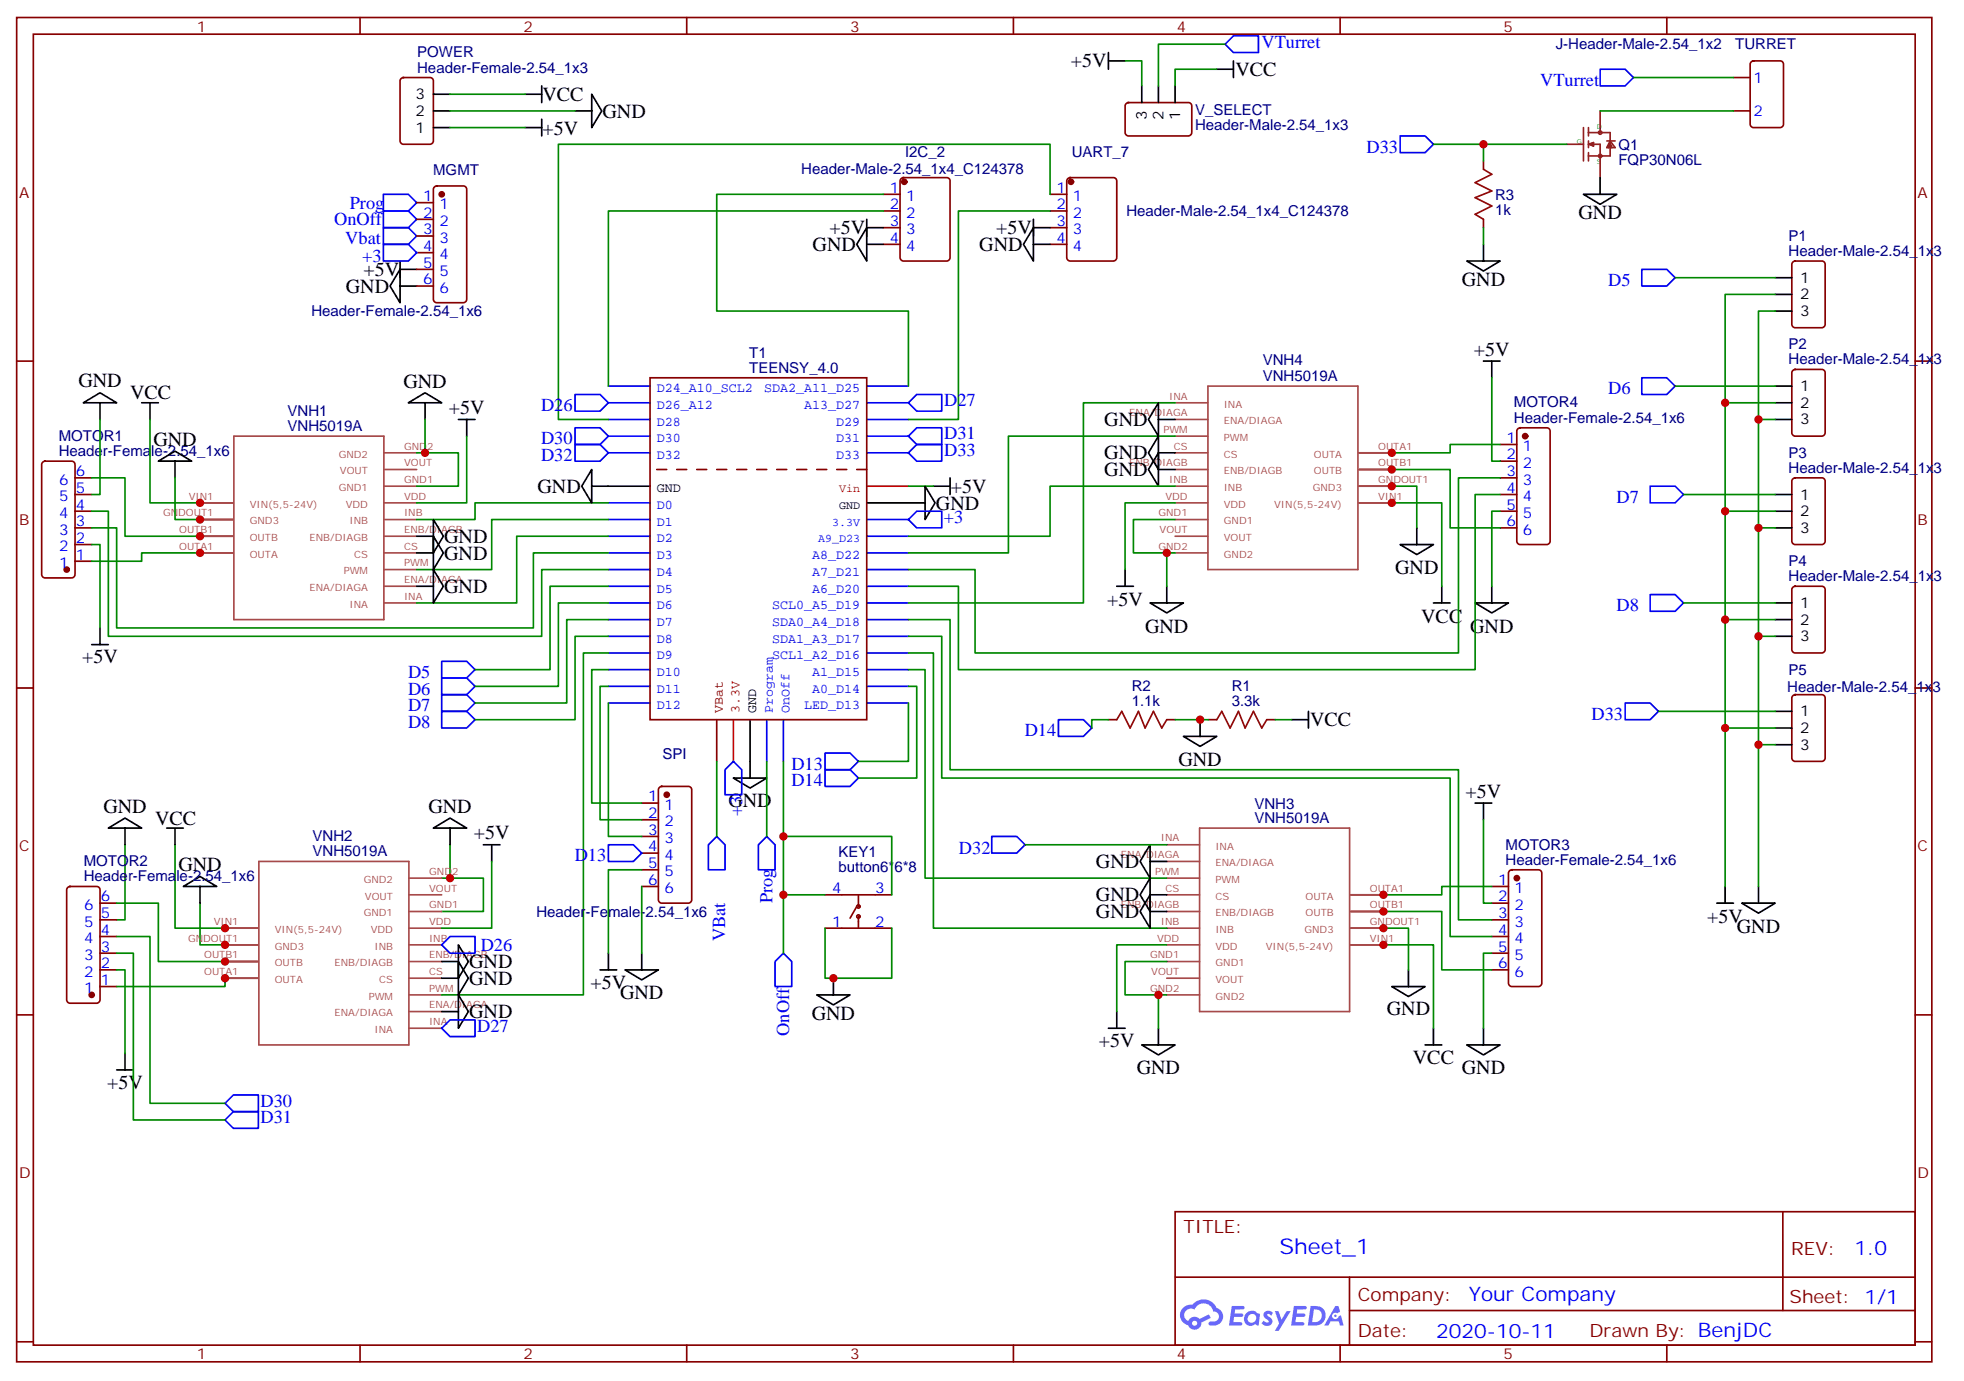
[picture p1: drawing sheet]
<svg xmlns="http://www.w3.org/2000/svg" width="416mm" height="292mm" viewBox="0 0 416 292" stroke-linecap="round" stroke-linejoin="round" font-family="sans-serif">
<g fill="none" stroke="#870000" stroke-width=".35">
<path d="M3.5 3.7h405.4v284.3h-405.4zM7.1 7.2h398.2v277.3h-398.2zM76.2 3.7v3.5M145.3 3.7v3.5M214.5 3.7v3.5M283.6 3.7v3.5M352.8 3.7v3.5M3.5 76.4h3.6M405.3 76.4h3.6M3.5 145.5h3.6M405.3 145.5h3.6M3.5 214.7h3.6"/>
<path d="M405.3 214.7h3.6M248.7 256.3h156.6v28.2h-156.6zM377.3 256.3v20.9M248.7 270.1h156.5M285.6 277.2h119.6M285.6 270.1v14.2M3.5 283.8h3.6M76.2 284.5v3.5M145.3 284.5v3.5M214.5 284.5v3.5M283.6 284.5v3.5M352.8 284.5v3.5"/>
<path d="M405.3 283.8h3.6"/>
</g>
<g fill="#5487ff">
<path d="M267.7 277.5a1.22 1.22 0 0 1 1.7 .2l-.4 .6a.47 .47 0 0 0-.3-.4 .47 .47 0 0 0-.5 .2v.1a1.55 1.55 0 0 1 1.1 1.5 1.34 1.34 0 0 1-2.3 .2l.5-.6 .7 .5a.29 .29 0 0 0 .3-.3 .29 .29 0 0 0-.2-.3 1.04 1.04 0 0 1-.6-1.7z"/>
<path d="M260.7 276.2h2.1a.43 .43 0 0 1 .5 .1 .43 .43 0 0 1 .1 .5l-.3 .2h-1.7l-.1 .8h1.5a.37 .37 0 0 1 .3 .4 .37 .37 0 0 1-.3 .4h-1.6l-.2 1.1h1.3a.43 .43 0 0 1 .5 0 .43 .43 0 0 1 .1 .5l-.3 .2h-2.5z"/>
<path d="M273.8 276.2h2.2a.43 .43 0 0 1 .4 .1 .43 .43 0 0 1 .1 .5l-.3 .2h-1.6l-.2 .8h1.6a.37 .37 0 0 1 .3 .4 .37 .37 0 0 1-.4 .4l-1.6-.1-.1 1.1h1.3a.43 .43 0 0 1 .4 .1 .43 .43 0 0 1 .1 .5l-.3 .2h-2.4z"/>
<path d="M282.6 276.2h.7l.3 1.3-.6 .3a.69 .69 0 0 0-1 .3 .69 .69 0 0 0 .4 .9 .69 .69 0 0 0 .9-.6l.5-.2 .6 2.2h-.8l-.2-.9h-1.8l-.5 .9h-.8z"/>
<path d="M269.8 277.3h.8l.6 1.8 1.1-1.8h.9l-2.6 4.2h-.8l.9-1.5z"/>
<path d="M277.4 276.2l-.6 4.2h1.3a2.11 2.11 0 0 0 2.5-2.1 2.11 2.11 0 0 0-2.5-2.1zM278.1 277a1.39 1.39 0 0 1 1.7 1.4 1.39 1.39 0 0 1-1.8 1.2h-.3z"/>
<path d="M263.7 277.8a1.47 1.47 0 0 0-.1 2.1 1.47 1.47 0 0 0 2.1 .1l.7 .4 .3-2.3-.2-.3h-.4a1.49 1.49 0 0 0-2.4 0zM264.4 278.2a.92 .92 0 0 1 1.5 .5 .92 .92 0 0 1-1.3 1.1 .9 .9 0 0 1-.2-1.6z"/>
<path d="M250.4 276.6a2.18 2.18 0 0 0 1.1 3.7 1.44 1.44 0 0 0 1.6 .9 1.44 1.44 0 0 0 1.2-1.4l2-1.1-.5-.7-1.9 1a1.47 1.47 0 0 0-2.4 .4 1.39 1.39 0 0 1-.7-1.9 1.39 1.39 0 0 1 2-.5 2.08 2.08 0 0 1 2.2-1.3 2.08 2.08 0 0 1 1.8 1.7 1.07 1.07 0 0 1 1.2 1 1.07 1.07 0 0 1-1 1.1h-.7a.43 .43 0 0 0-.5 .4 .43 .43 0 0 0 .4 .5 2 2 0 0 0 2.4-1 2 2 0 0 0-.7-2.6l-.4-.2a2.98 2.98 0 0 0-5.1-.6l-1.1 .1zM252.3 279.9a.55 .55 0 0 1 1.1 0 .55 .55 0 0 1-1.1 0z"/>
<circle cx="282.6" cy="278.3" r=".26"/>
</g>
<g fill="none" stroke="#00f" stroke-width=".35">
<path d="M259.3 9.3l1.8-1.7h5.2v3.5h-5.2zM338.7 14.6h5.3l1.7 1.8-1.7 1.8h-5.3zM296.3 28.8h5.3l1.8 1.7-1.8 1.8h-5.3zM81.1 48.2h5.3l1.8 1.7-1.8 1.8h-5.3zM81.1 41.1h5.3l1.8 1.8-1.8 1.7h-5.3zM81.1 44.6h5.3l1.8 1.8-1.8 1.8h-5.3zM81.1 51.7h5.3l1.8 1.7-1.8 1.8h-5.3zM347.5 57h5.3l1.7 1.7-1.7 1.8h-5.3zM347.5 79.9h5.3l1.7 1.8-1.7 1.7h-5.3zM121.7 83.4h5.3l1.8 1.8-1.8 1.8h-5.3zM121.7 90.5h5.3l1.8 1.8-1.8 1.7h-5.3zM121.7 94h5.3l1.8 1.8-1.8 1.7h-5.3z"/>
<path d="M128.8 81.7h8.8M128.8 85.2h8.8M128.8 88.7h8.8M128.8 92.3h8.8M128.8 95.8h8.8M183.4 81.7h8.9M183.4 85.2h8.9M183.4 88.7h8.9M183.4 92.3h8.9M183.4 95.8h8.9M192.3 85.2l1.7-1.8h5.3v3.6h-5.3zM192.3 92.3l1.7-1.8h5.3v3.5h-5.3z"/>
<path d="M192.3 95.8l1.7-1.8h5.3v3.5h-5.3zM128.8 109.9h8.8M128.8 106.4h8.8M128.8 113.4h8.8M128.8 116.9h8.8M183.4 109.9h8.9M183.4 113.4h8.9M183.4 116.9h8.9M192.3 109.9l1.7-1.8h5.3v3.6h-5.3zM349.2 102.8h5.3l1.8 1.8-1.8 1.8h-5.3zM93.5 139.9h5.3l1.7 1.7-1.7 1.8h-5.3zM128.8 138.1h8.8"/>
<path d="M128.8 134.6h8.8M128.8 131.1h8.8M128.8 127.5h8.8M128.8 124h8.8M128.8 120.5h8.8M183.4 138.1h8.9M183.4 134.6h8.9M183.4 131.1h8.9M183.4 127.5h8.9M183.4 124h8.9M183.4 120.5h8.9M349.2 125.8h5.3l1.8 1.7-1.8 1.8h-5.3z"/>
<path d="M93.5 143.4h5.3l1.7 1.8-1.7 1.7h-5.3zM93.5 146.9h5.3l1.7 1.8-1.7 1.8h-5.3zM93.5 150.5h5.3l1.7 1.7-1.7 1.8h-5.3zM128.8 141.6h8.8M128.8 145.2h8.8M128.8 148.7h8.8M162.3 152.2v8.8M165.8 152.2v8.8M174.6 159.3h5.3l1.8 1.7-1.8 1.8h-5.3zM183.4 141.6h8.9M183.4 145.2h8.9M183.4 148.7h8.9"/>
<path d="M224 152.2h5.3l1.8 1.8-1.8 1.8h-5.3zM344 148.7h5.2l1.8 1.8-1.8 1.7h-5.2zM128.8 178.7h5.3l1.7 1.7-1.7 1.8h-5.3zM151.7 176.9l1.8 1.8v5.3h-3.6v-5.3zM155.2 161l1.8 1.8v5.3h-3.5v-5.3zM162.3 176.9l1.7 1.8v5.3h-3.5v-5.3zM174.6 162.8h5.3l1.8 1.8-1.8 1.7h-5.3zM209.9 176.9h5.3l1.8 1.8-1.8 1.7h-5.3zM93.5 199.8l1.7-1.7h5.3v3.5h-5.3zM93.5 217.5l1.7-1.8h5.3v3.6h-5.3zM165.8 201.6l1.8 1.8v5.3h-3.6v-5.3zM47.6 233.4l1.8-1.8h5.3v3.5h-5.3z"/>
<path d="M47.6 236.9l1.8-1.8h5.3v3.6h-5.3z"/>
</g>
<path d="M183.4 102.8h8.9M155.2 152.2v8.8" fill="none" stroke="#f00" stroke-width=".35"/>
<g fill="none" stroke="#000" stroke-width=".35">
<path d="M91.7 19.9h3.5M111.1 19.9h3.6M114.7 18.2v3.5M125.2 19.9l2.2 3.6-2.2 3.5zM234.6 12.9h3.5M234.6 11.1v3.5M241.7 18.2v3.5M245.2 18.2v3.5M248.7 18.2v3.5M257.5 14.6h3.6M261.1 12.9v3.5M91.7 27h3.5"/>
<path d="M91.7 23.5h3.5M111.1 27h3.6M114.7 25.2v3.6M121.7 23.5h3.5M338.7 37.6v3.5M84.7 57v7l-2.2-3.5zM84.7 57h3.5M84.7 55.2v3.5M183.4 48.2v7l-2.1-3.5zM183.4 48.2h3.6M183.4 46.4v3.5M183.4 51.7h3.6"/>
<path d="M218.7 48.2v7l-2.1-3.5zM218.7 48.2h3.5M218.7 51.7h3.5M218.7 46.4v3.5M310.4 55.2h7.1l-3.5 2.1zM314 51.7v3.5M335.1 41.1h7.1l-3.5 2.1zM375.7 58.7h3.5M84.7 60.5h3.5M314 76.4h3.5M315.7 76.4v3.5M375.7 65.8h3.5"/>
<path d="M375.7 62.3h3.5M17.6 85.2l3.6-2.1 3.5 2.1zM21.2 85.2v3.5M30 85.2h3.5M31.7 85.2v3.5M33.5 97.5l3.5-2.1 3.6 2.1zM37 97.5v3.6M86.4 85.2l3.6-2.1 3.5 2.1zM90 85.2v3.5M97 88.7h3.5M98.8 88.7v3.6M125.2 99.3v7.1l-2.1-3.6z"/>
<path d="M245.2 92.3v7l-2.1-3.5zM245.2 95.8v7l-2.1-3.5zM245.2 85.2v7.1l-2.1-3.6zM245.2 88.7h3.5M245.2 95.8h3.5M245.2 99.3h3.5M375.7 85.2h3.5M375.7 88.7h3.5M375.7 81.7h3.5M88.2 113.4h3.5M88.2 116.9h3.5M91.7 109.9l2.1 3.5-2.1 3.5z"/>
<path d="M91.7 113.4l2.1 3.5-2.1 3.6zM125.2 102.8h12.4M183.4 106.4h12.4M195.8 102.8l2.1 3.6-2.1 3.5zM197.6 102.8h3.5M201.1 101.1v3.5M296.3 115.2h7.1l-3.5 2.1zM299.9 111.7v3.5M375.7 111.7h3.5M375.7 104.6h3.5M375.7 108.1h3.5M19.4 136.3h3.5"/>
<path d="M21.2 132.8v3.5M88.2 124h3.5M91.7 120.5l2.1 3.5-2.1 3.5zM236.4 124h3.5M238.1 120.5v3.5M243.4 127.5h7.1l-3.6 2.1zM246.9 124v3.5M303.4 127.5h3.5M305.2 124v3.5M312.2 127.5h7.1l-3.6 2.1zM315.7 124v3.5M375.7 127.5h3.5"/>
<path d="M375.7 134.6h3.5M375.7 131.1h3.5M158.7 152.2v12.4M250.5 155.8h7l-3.5 2.1zM254 152.2v3.6M273.4 152.2h3.5M276.9 150.5v3.5M375.7 157.5h3.5M375.7 150.5h3.5M375.7 154h3.5M22.9 175.2l3.6-2.2 3.5 2.2zM26.5 175.2v3.5"/>
<path d="M35.3 175.2h3.5M37 175.2v3.5M91.7 175.2l3.5-2.2 3.6 2.2zM95.2 175.2v3.5M102.3 178.7h3.5M104.1 178.7v3.5M155.2 164.6h7.1l-3.6 2.1zM243.4 178.7v7l-2.1-3.5zM312.2 169.9h3.5M314 169.9v3.5M38.8 187.5l3.5-2.1 3.6 2.1zM42.3 187.5v3.5"/>
<path d="M97 199.8l2.1 3.6-2.1 3.5zM243.4 185.7v7.1l-2.1-3.5zM243.4 189.3v7l-2.1-3.5zM243.4 189.3h3.5M243.4 182.2h3.5M243.4 192.8h3.5M363.4 191h3.5M365.1 187.5v3.5M368.7 191h7l-3.5 2.1zM372.2 187.5v3.5M93.5 203.4h3.5M93.5 206.9h3.5"/>
<path d="M93.5 214h3.5M97 203.4l2.1 3.5-2.1 3.5zM97 210.4l2.1 3.6-2.1 3.5zM127 205.1h3.5M128.8 201.6v3.5M132.3 205.1h7l-3.5 2.2zM135.8 201.6v3.5M172.9 210.4h7l-3.5 2.1zM176.4 206.9v3.5M234.6 217.5h3.5M236.4 214v3.5M245.2 217.5v3.5"/>
<path d="M294.6 208.7h7l-3.5 2.1zM298.1 205.1v3.6M303.4 217.5v3.5M314 217.5v3.5M24.7 226.3h3.5M26.5 222.8v3.5M241.7 221h7l-3.5 2.1zM301.6 221h3.6M310.4 221h7.1l-3.5 2.1z"/>
</g>
<path d="M151.7 152.2v8.8" fill="none" stroke="#850000" stroke-width=".35"/>
<path d="M137.6 79.9h45.8v72.3h-45.8z" fill="none" stroke="#600" stroke-width=".35"/>
<path d="M183.4 99.3h-45.8" fill="none" stroke="#600" stroke-width=".35" stroke-dasharray="2.1 2.1"/>
<g fill="none" stroke="#a64a4a" stroke-width=".35">
<path d="M49.5 92.3h31.7v38.8h-31.7zM81.3 99.3h6.9M81.3 95.8h6.9M248.7 99.3h7M248.7 95.8h7M248.7 92.3h7M248.7 85.2h7M248.7 88.7h7M255.7 81.7h31.7v38.8h-31.7zM287.6 99.3h7M287.6 95.8h7M42.3 116.9h7"/>
<path d="M42.3 113.4h7M42.3 109.9h7M42.3 106.4h7M81.3 116.9h6.9M81.3 113.4h6.9M81.3 109.9h6.9M81.3 106.4h6.9M81.3 102.8h6.9M248.7 116.9h7M248.7 113.4h7M248.7 109.9h7M248.7 106.4h7"/>
<path d="M248.7 102.8h7M287.6 106.4h7M287.6 102.8h7M81.3 127.5h6.9M81.3 124h6.9M81.3 120.5h6.9M246.9 178.7h7M253.9 175.2h31.7v38.8h-31.7zM47.6 199.8h7M47.6 196.3h7M54.8 182.2h31.7v38.8h-31.7zM86.5 199.8h7"/>
<path d="M86.5 196.3h7M86.5 192.8h7M86.5 189.3h7M86.5 185.7h7M246.9 199.8h7M246.9 196.3h7M246.9 192.8h7M246.9 189.3h7M246.9 185.7h7M246.9 182.2h7M285.9 199.8h6.9M285.9 196.3h6.9"/>
<path d="M285.9 192.8h6.9M285.9 189.3h6.9M47.6 206.9h7M47.6 203.4h7M86.5 217.5h7M86.5 214h7M86.5 210.4h7M86.5 206.9h7M86.5 203.4h7M246.9 210.4h7M246.9 206.9h7M246.9 203.4h7"/>
</g>
<g fill="none" stroke="#008700" stroke-width=".35">
<path d="M95.2 19.9h15.9M238.1 12.9h3.6v5.3M257.5 14.6h-8.8v3.6M259.3 9.3h-14.1v8.9M345.7 16.4h21.2M95.2 27h15.9M95.2 23.5h26.5M303.4 30.5h28.2M314 30.5v3.5M338.7 23.5h28.2M187 41.1h-35.3v24.7h40.6v15.9M187 44.6h-58.2v37.1"/>
<path d="M222.2 41.1v-10.6h-104v58.2h10.6M222.2 44.6h-19.4v44.1h-10.5M314 48.2v3.5M354.5 58.7h21.2M315.7 79.9v17.6h1.8M375.7 65.8h-3.5v121.7M375.7 62.3h-10.6v125.2M21.2 88.7v15.9h-1.8M31.7 88.7v17.7h10.6M88.2 95.8h8.8v7h-8.8M90 88.7v7.1M98.8 92.3v14.1h-10.6"/>
<path d="M248.7 85.2h-19.4v42.3h-37M248.7 92.3h-35.3v24.6h-21.1M294.6 99.3h12.3v12.4h10.6M317.5 94h-10.6v1.8h-12.3M354.5 81.7h21.2M365.1 85.2h10.6M372.2 88.7h3.5M19.4 101.1h7.1v12.3h15.8M19.4 111.7h5.3v21.1h88.2v-15.9h15.9M19.4 108.1h3.5v26.5h91.8v-14.1h14.1M19.4 115.2h1.8v17.6M37 101.1v8.8h5.3"/>
<path d="M42.3 116.9h-12.3v1.8h-10.6M128.8 106.4h-28.3v3.5h-12.3M128.8 109.9h-24.7v10.6h-15.9M128.8 113.4h-19.4v14.1h-21.2M192.3 102.8h5.3M246.9 116.9v7.1M248.7 109.9h-8.8v7h8.8M248.7 106.4h-10.6v14.1M248.7 102.8h-26.5v10.6h-29.9M294.6 106.4h10.6v17.6M294.6 102.8h5.3v8.9M317.5 108.1h-1.8v15.9"/>
<path d="M317.5 104.6h-5.3v37h-109.4v-17.6h-10.5M317.5 101.1h-8.8v37h-102.3v-17.6h-14.1M356.3 104.6h19.4M365.1 108.1h10.6M372.2 111.7h3.5M128.8 138.1h-5.3v72.3h-30M128.8 124h-12.4v17.6h-15.9M128.8 127.5h-10.6v17.7h-17.7M128.8 131.1h-8.9v17.6h-19.4M128.8 134.6h-7.1v17.6h-21.2M192.3 134.6h7v30h107.6v33.5h8.8M192.3 131.1h8.8v31.7h107.6v31.8h7"/>
<path d="M192.3 138.1h5.3v58.2h49.3M356.3 127.5h19.4M365.1 131.1h10.6M372.2 134.6h3.5M128.8 148.7v28.2h7M128.8 145.2h-1.8v28.2h8.8M128.8 141.6h-3.6v28.3h10.6M192.3 141.6h3.5v44.1h51.1M192.3 148.7v12.3h-10.6M192.3 145.2h1.7v19.4h-12.3M234.6 152.2h-3.5v1.8M248.7 152.2h7.1"/>
<path d="M269.9 152.2h3.5M351 150.5h24.7M365.1 154h10.6M372.2 157.5h3.5M26.5 178.7v15.9h-1.8M37 178.7v17.6h10.6M95.2 178.7v7M151.7 161v15.9M162.3 161v15.9M165.8 176.9h22.9v12.4M165.8 161v40.6M217 178.7h29.9"/>
<path d="M314 173.4v17.6h1.7M24.7 191h8.8v12.4h14.1M24.7 198.1h7v35.3h15.9M42.3 191v8.8h5.3M93.5 185.7h8.8v7.1h-8.8M104.1 182.2v14.1h-10.6M135.8 184h-7v17.6M135.8 187.5v14.1M165.8 189.3h8.8M174.6 196.3v10.6h14.1v-10.6M246.9 199.8h-10.5v14.2M292.8 199.8h10.6v17.7"/>
<path d="M292.8 192.8h12.4v12.3h10.5M292.8 196.3h5.3v8.8M315.7 187.5h-10.5v1.8h-12.4M24.7 205.1h1.8v17.7M24.7 201.6h3.5v35.3h19.4M47.6 206.9v1.8h-22.9M245.2 210.4v7.1M246.9 203.4h-8.8v7h8.8M315.7 201.6h-1.7v15.9"/>
</g>
<g fill="none" stroke="#870000" stroke-width=".35">
<path d="M84.9 16.6l.5-.2h5.6a.71 .71 0 0 1 .7 .7v12.7a.76 .76 0 0 1-.7 .7h-5.6a.76 .76 0 0 1-.7-.7v-12.7zM366.9 16.4h3.5M370.7 13.1l.4-.2h5.7a.71 .71 0 0 1 .7 .7v12.7a.76 .76 0 0 1-.7 .7h-5.7a.76 .76 0 0 1-.7-.7v-12.7zM92 39.5l.4-.2h5.7a.71 .71 0 0 1 .7 .7v23.3a.76 .76 0 0 1-.7 .7h-5.7a.76 .76 0 0 1-.7-.7v-23.3zM190.7 37.8l.5-.2h9.2a.71 .71 0 0 1 .7 .7v16.2a.76 .76 0 0 1-.7 .7h-9.2a.76 .76 0 0 1-.7-.7v-16.2zM226 37.8l.5-.2h9.2a.71 .71 0 0 1 .7 .7v16.2a.76 .76 0 0 1-.7 .7h-9.2a.76 .76 0 0 1-.7-.7v-16.2zM238.4 21.9l.4-.2h12.7a.71 .71 0 0 1 .7 .7v5.6a.76 .76 0 0 1-.7 .8h-12.7a.76 .76 0 0 1-.7-.8v-5.6zM314 34v1.8M366.9 23.5h3.5M88.2 42.9h3.5M88.2 46.4h3.5M88.2 49.9h3.5"/>
<path d="M88.2 53.4h3.5M88.2 57h3.5M187 41.1h3.5M187 44.6h3.5M187 48.2h3.5M187 51.7h3.5M222.2 41.1h3.6M222.2 44.6h3.6M222.2 48.2h3.6M222.2 51.7h3.6M314 46.4v1.8M379.5 55.4l.4-.2h5.7a.71 .71 0 0 1 .7 .7v12.7a.76 .76 0 0 1-.7 .7h-5.7a.76 .76 0 0 1-.7-.7v-12.7z"/>
<path d="M88.2 60.5h3.5M379.5 78.3l.4-.2h5.7a.71 .71 0 0 1 .7 .7v12.7a.76 .76 0 0 1-.7 .8h-5.7a.76 .76 0 0 1-.7-.8v-12.7zM9.1 97.7l.4-.2h5.7a.71 .71 0 0 1 .7 .7v23.3a.76 .76 0 0 1-.7 .7h-5.7a.76 .76 0 0 1-.7-.7v-23.3zM317.5 94h3.5M317.5 97.5h3.5M321.3 90.7l.4-.2h5.7a.71 .71 0 0 1 .7 .7v23.3a.76 .76 0 0 1-.7 .7h-5.7a.76 .76 0 0 1-.7-.7v-23.3zM15.9 118.7h3.5M15.9 115.2h3.5M15.9 111.7h3.5M15.9 108.1h3.5M15.9 104.6h3.5M15.9 101.1h3.5"/>
<path d="M317.5 111.7h3.5M317.5 108.1h3.5M317.5 104.6h3.5M317.5 101.1h3.5M379.5 101.3l.4-.2h5.7a.71 .71 0 0 1 .7 .7v12.7a.76 .76 0 0 1-.7 .7h-5.7a.76 .76 0 0 1-.7-.7v-12.7zM379.5 124.2l.4-.2h5.7a.71 .71 0 0 1 .7 .7v12.7a.76 .76 0 0 1-.7 .7h-5.7a.76 .76 0 0 1-.7-.7v-12.7zM234.6 152.2h1.8M246.9 152.2h1.8M255.8 152.2h1.7M268.1 152.2h1.8M379.5 147.1l.4-.2h5.7a.71 .71 0 0 1 .7 .7v12.7a.76 .76 0 0 1-.7 .7h-5.7a.76 .76 0 0 1-.7-.7v-12.7zM135.8 169.9h3.5"/>
<path d="M135.8 173.4h3.5M135.8 176.9h3.5M139.6 166.5l.5-.2h5.6a.71 .71 0 0 1 .7 .7v23.3a.76 .76 0 0 1-.7 .7h-5.6a.76 .76 0 0 1-.8-.7v-23.3zM14.3 187.7l.5-.2h5.7a.71 .71 0 0 1 .7 .7v23.3a.76 .76 0 0 1-.7 .7h-5.7a.76 .76 0 0 1-.7-.7v-23.3zM21.2 198.1h3.5M21.2 194.6h3.5M21.2 191h3.5M135.8 187.5h3.5M135.8 180.4h3.5M135.8 184h3.5M174.6 189.3h14.1M174.6 196.3h14.1"/>
<path d="M181.3 191.7l-1.4 2.5M181.7 189.3v2.4M181.7 193.9v2.4M315.7 198.1h3.6M315.7 194.6h3.6M315.7 191h3.6M315.7 187.5h3.6M319.5 184.2l.5-.2h5.6a.71 .71 0 0 1 .7 .7v23.3a.76 .76 0 0 1-.7 .7h-5.6a.76 .76 0 0 1-.7-.7v-23.3zM21.2 208.7h3.5M21.2 205.1h3.5M21.2 201.6h3.5M315.7 205.1h3.6"/>
<path d="M315.7 201.6h3.6"/>
<circle cx="181.7" cy="193.9" r=".35"/>
<circle cx="181.7" cy="191.7" r=".35"/>
</g>
<g fill="#870000" stroke="#870000" stroke-width=".35">
<circle cx="14.1" cy="120.5" r=".53"/>
<circle cx="19.4" cy="210.4" r=".53"/>
<circle cx="321" cy="185.7" r=".53"/>
<circle cx="322.8" cy="92.3" r=".53"/>
<circle cx="141.1" cy="168.1" r=".53"/>
<circle cx="226.7" cy="38.5" r=".53"/>
<circle cx="191.4" cy="38.5" r=".53"/>
<circle cx="93.5" cy="41.1" r=".53"/>
</g>
<path d="M314 35.8l1.7 1.1-3.5 1.7 3.5 1.8-3.5 1.4 3.5 1.8-3.5 1.7 1.8 1.1M236.4 152.2l1-1.7 1.8 3.5 1.7-3.5 1.5 3.5 1.7-3.5 1.8 3.5 1-1.8M257.5 152.2l1.1-1.7 1.7 3.5 1.8-3.5 1.4 3.5 1.8-3.5 1.8 3.5 1-1.8" fill="none" stroke="#a10000" stroke-width=".35"/>
<g fill="none" stroke="#8c2424" stroke-width=".35">
<path d="M331.6 30.5h3.5M335.1 27v7M336.2 28h4.6v5h-4.6M336.2 27v1.8M336.2 29.8v1.4M336.2 32.3v1.7M336.5 30.5h2.2v7.1M336.5 30.5l.8 .4M336.9 30.5l.4 .4M337.3 30.2l-1.1 .3 1.1 .4M337.3 30.2v.7M337.3 30.2l-.8 .3"/>
<path d="M338.7 23.5v4.5M340.1 29.8h1.7M340.8 29.8l1 1.4h-1.7zM340.8 30.5l.3 .7M340.8 30.5l-.4 .7M340.8 30.5l.3 .4M340.8 30.5l-.4 .4"/>
<circle cx="338.7" cy="33" r=".35"/>
<circle cx="338.7" cy="28" r=".35"/>
</g>
<g fill="#c00">
<circle cx="42.3" cy="116.9" r=".88"/>
<circle cx="42.3" cy="113.4" r=".88"/>
<circle cx="42.3" cy="109.9" r=".88"/>
<circle cx="42.3" cy="106.4" r=".88"/>
<circle cx="90" cy="95.8" r=".88"/>
<circle cx="95.3" cy="185.7" r=".88"/>
<circle cx="47.6" cy="196.3" r=".88"/>
<circle cx="47.6" cy="199.8" r=".88"/>
<circle cx="47.6" cy="203.4" r=".88"/>
<circle cx="47.6" cy="206.9" r=".88"/>
<circle cx="292.8" cy="189.3" r=".88"/>
<circle cx="292.8" cy="192.8" r=".88"/>
<circle cx="292.8" cy="196.3" r=".88"/>
<circle cx="292.8" cy="199.8" r=".88"/>
<circle cx="245.2" cy="210.4" r=".88"/>
<circle cx="294.6" cy="95.8" r=".88"/>
<circle cx="294.6" cy="99.3" r=".88"/>
<circle cx="294.6" cy="102.8" r=".88"/>
<circle cx="294.6" cy="106.4" r=".88"/>
<circle cx="246.9" cy="116.9" r=".88"/>
<circle cx="372.2" cy="88.7" r=".88"/>
<circle cx="372.2" cy="111.7" r=".88"/>
<circle cx="372.2" cy="134.6" r=".88"/>
<circle cx="365.1" cy="85.2" r=".88"/>
<circle cx="365.1" cy="108.1" r=".88"/>
<circle cx="365.1" cy="131.1" r=".88"/>
<circle cx="165.8" cy="176.9" r=".88"/>
<circle cx="165.8" cy="189.3" r=".88"/>
<circle cx="176.4" cy="206.9" r=".88"/>
<circle cx="254" cy="152.2" r=".88"/>
<circle cx="365.1" cy="154" r=".88"/>
<circle cx="372.2" cy="157.5" r=".88"/>
<circle cx="314" cy="30.5" r=".88"/>
</g>
<text font-size="4.6" fill="#00f" x="270.8" y="265.3">Sheet_1</text>
<g font-size="4.2">
<text x="226.6" y="14.3">+5V</text>
<text x="261.5" y="16">VCC</text>
<text x="114.8" y="21.4">VCC</text>
<text x="114.8" y="28.5">+5V</text>
<text x="127.5" y="24.9">GND</text>
<text x="334.1" y="46.4">GND</text>
<text x="172" y="53.1">GND</text>
<text x="175.6" y="49.6">+5V</text>
<text x="207.3" y="53.1">GND</text>
<text x="210.9" y="49.6">+5V</text>
<text x="76.9" y="58.4">+5V</text>
<text x="73.2" y="61.9">GND</text>
<text x="309.4" y="60.5">GND</text>
<text x="312" y="75.3">+5V</text>
<text x="16.6" y="82">GND</text>
<text x="85.4" y="82">GND</text>
<text x="27.5" y="84.5">VCC</text>
<text x="95" y="87.6">+5V</text>
<text x="32.5" y="94.3">GND</text>
<text x="233.7" y="90.1">GND</text>
<text x="233.7" y="97.2">GND</text>
<text x="233.7" y="100.7">GND</text>
<text x="113.8" y="104.2">GND</text>
<text x="198.1" y="107.8">GND</text>
<text x="201.3" y="104.3">+5V</text>
<text x="94" y="118.4">GND</text>
<text x="94" y="114.8">GND</text>
<text x="94" y="125.4">GND</text>
<text x="295.3" y="121.4">GND</text>
<text x="234.3" y="128.1">+5V</text>
<text x="300.8" y="131.7">VCC</text>
<text x="242.4" y="133.8">GND</text>
<text x="311.1" y="133.8">GND</text>
<text x="17.4" y="140.3">+5V</text>
<text x="277.3" y="153.7">VCC</text>
<text x="249.4" y="162">GND</text>
<text x="21.9" y="172">GND</text>
<text x="90.7" y="172">GND</text>
<text x="154.2" y="170.6">GND</text>
<text x="310.2" y="168.8">+5V</text>
<text x="32.8" y="174.4">VCC</text>
<text x="100.3" y="177.6">+5V</text>
<text x="37.7" y="184.3">GND</text>
<text x="232" y="183.6">GND</text>
<text x="232" y="190.7">GND</text>
<text x="232" y="194.2">GND</text>
<text x="361.3" y="195.2">+5V</text>
<text x="367.6" y="197.3">GND</text>
<text x="99.3" y="204.8">GND</text>
<text x="99.3" y="208.3">GND</text>
<text x="125" y="209.1">+5V</text>
<text x="99.3" y="215.4">GND</text>
<text x="131.2" y="211.2">GND</text>
<text x="171.8" y="215.7">GND</text>
<text x="293.5" y="214.8">GND</text>
<text x="232.6" y="221.5">+5V</text>
<text x="240.6" y="227.1">GND</text>
<text x="299" y="225">VCC</text>
<text x="309.4" y="227.1">GND</text>
<text x="22.7" y="230.2">+5V</text>
</g>
<g font-size="4.2" fill="#00f">
<text x="392.5" y="265.6">1.0</text>
<text x="310.9" y="275.1">Your Company</text>
<text x="304" y="282.9">2020-10-11</text>
</g>
<g font-size="3.9" fill="#00f">
<text x="267" y="10.1">VTurret</text>
<text x="326" y="18.2">VTurret</text>
<text x="289.2" y="32.3">D33</text>
<text x="70.7" y="47.7">OnOff</text>
<text x="74" y="44.1">Prog</text>
<text x="73.1" y="51.7">Vbat</text>
<text x="76.7" y="55.3">+3</text>
<text x="340.4" y="60.5">D5</text>
<text x="340.4" y="83.4">D6</text>
<text x="114.5" y="87">D26</text>
<text x="199.8" y="85.9">D27</text>
<text x="114.5" y="94">D30</text>
<text x="199.8" y="92.9">D31</text>
<text x="114.5" y="97.5">D32</text>
<text x="199.8" y="96.5">D33</text>
<text x="342.1" y="106.4">D7</text>
<text x="199.8" y="110.6">+3</text>
<text x="342.1" y="129.3">D8</text>
<text x="86.4" y="143.4">D5</text>
<text x="86.4" y="146.9">D6</text>
<text x="86.4" y="150.4">D7</text>
<text x="86.4" y="154">D8</text>
<text x="216.9" y="155.7">D14</text>
<text x="336.8" y="152.2">D33</text>
<text x="167.5" y="162.8">D13</text>
<text x="167.5" y="166.3">D14</text>
<text x="157.1" y="172.6" transform="rotate(-90 157.1 172.6)">+3</text>
<text x="121.6" y="182.2">D13</text>
<text x="203" y="180.6">D32</text>
<text x="163.5" y="191.1" transform="rotate(-90 163.5 191.1)">Prog</text>
<text x="101.7" y="201.1">D26</text>
<text x="153.5" y="199.1" transform="rotate(-90 153.5 199.1)">VBat</text>
<text x="101" y="218.2">D27</text>
<text x="167" y="219.1" transform="rotate(-90 167 219.1)">OnOff</text>
<text x="55.1" y="234.1">D30</text>
<text x="55.1" y="237.6">D31</text>
</g>
<g font-size="3.9" fill="#800">
<text x="250.5" y="260.9">TITLE:</text>
<text x="379.1" y="265.6">REV:</text>
<text x="287.4" y="275.1">Company:</text>
<text x="378.7" y="275.7">Sheet: 1/1</text>
<text x="287.4" y="282.8">Date:</text>
<text x="336.4" y="282.8">Drawn By: BenjDC</text>
</g>
<g font-size="3.2" fill="#800">
<text x="41.6" y="6.7">1</text>
<text x="110.8" y="6.7">2</text>
<text x="179.9" y="6.7">3</text>
<text x="249.1" y="6.7">4</text>
<text x="318.2" y="6.7">5</text>
<text x="4.1" y="41.8">A</text>
<text x="405.9" y="41.8">A</text>
<text x="4.1" y="110.9">B</text>
<text x="405.9" y="110.9">B</text>
<text x="4.1" y="180.1">C</text>
<text x="405.9" y="180.1">C</text>
<text x="4.1" y="249.2">D</text>
<text x="405.9" y="249.2">D</text>
<text x="41.6" y="287.5">1</text>
<text x="110.8" y="287.5">2</text>
<text x="179.9" y="287.5">3</text>
<text x="249.1" y="287.5">4</text>
<text x="318.2" y="287.5">5</text>
</g>
<g font-size="3.2" fill="#000080">
<text x="329.3" y="10.5">J-Header-Male-2.54_1x2</text>
<text x="367.3" y="10.5">TURRET</text>
<text x="88.3" y="15.3">Header-Female-2.54_1x3</text>
<text x="88.3" y="12.1">POWER</text>
<text x="252.9" y="27.5">Header-Male-2.54_1x3</text>
<text x="252.9" y="24.2">V_SELECT</text>
<text x="191.6" y="33.2">I2C_2</text>
<text x="226.8" y="33.2">UART_7</text>
<text x="342.5" y="34.8">FQP30N06L</text>
<text x="342.5" y="31.6">Q1</text>
<text x="91.7" y="36.9">MGMT</text>
<text x="169.6" y="36.9">Header-Male-2.54_1x4_C124378</text>
<text x="238.4" y="45.7">Header-Male-2.54_1x4_C124378</text>
<text x="316.4" y="45.4">1k</text>
<text x="316.4" y="42.3">R3</text>
<text x="378.5" y="51">P1</text>
<text x="378.5" y="54.2">Header-Male-2.54_1x3</text>
<text x="65.9" y="66.9">Header-Female-2.54_1x6</text>
<text x="158.6" y="75.7">T1</text>
<text x="267.3" y="77.3">VNH4</text>
<text x="378.5" y="77.1">Header-Male-2.54_1x3</text>
<text x="378.5" y="73.9">P2</text>
<text x="158.6" y="78.8">TEENSY_4.0</text>
<text x="267.3" y="80.6">VNH5019A</text>
<text x="60.9" y="87.9">VNH1</text>
<text x="320.4" y="89.4">Header-Female-2.54_1x6</text>
<text x="320.4" y="86.1">MOTOR4</text>
<text x="12.4" y="93.3">MOTOR1</text>
<text x="60.9" y="91.2">VNH5019A</text>
<text x="12.4" y="96.5">Header-Female-2.54_1x6</text>
<text x="378.5" y="100">Header-Male-2.54_1x3</text>
<text x="378.5" y="96.8">P3</text>
<text x="378.5" y="119.8">P4</text>
<text x="378.5" y="122.9">Header-Male-2.54_1x3</text>
<text x="378.5" y="142.7">P5</text>
<text x="239.5" y="149.4">1.1k</text>
<text x="239.5" y="146.2">R2</text>
<text x="260.7" y="149.4">3.3k</text>
<text x="260.7" y="146.2">R1</text>
<text x="378.3" y="146.3">Header-Male-2.54_1x3</text>
<text x="140.2" y="160.5">SPI</text>
<text x="265.5" y="171">VNH3</text>
<text x="66.2" y="177.9">VNH2</text>
<text x="265.5" y="174.1">VNH5019A</text>
<text x="318.7" y="179.9">MOTOR3</text>
<text x="17.7" y="183.2">MOTOR2</text>
<text x="66.2" y="181.2">VNH5019A</text>
<text x="177.5" y="184.5">button6*6*8</text>
<text x="177.5" y="181.4">KEY1</text>
<text x="318.7" y="182.9">Header-Female-2.54_1x6</text>
<text x="17.7" y="186.4">Header-Female-2.54_1x6</text>
<text x="113.5" y="193.9">Header-Female-2.54_1x6</text>
</g>
<g font-size="3.2" fill="#00f">
<text x="371.1" y="17.5">1</text>
<text x="371.1" y="24.5">2</text>
<text x="188.3" y="40.7">1</text>
<text x="223.6" y="40.7">1</text>
<text x="89.5" y="42.5">1</text>
<text x="89.5" y="46">2</text>
<text x="93" y="44.3">1</text>
<text x="93" y="47.8">2</text>
<text x="188.3" y="44.3">2</text>
<text x="188.3" y="47.8">3</text>
<text x="191.8" y="42.5">1</text>
<text x="191.8" y="46">2</text>
<text x="223.6" y="44.3">2</text>
<text x="223.6" y="47.8">3</text>
<text x="227.1" y="42.5">1</text>
<text x="227.1" y="46">2</text>
<text x="89.5" y="49.6">3</text>
<text x="89.5" y="53.1">4</text>
<text x="93" y="51.3">3</text>
<text x="188.3" y="51.3">4</text>
<text x="191.8" y="49.6">3</text>
<text x="191.8" y="53.1">4</text>
<text x="223.6" y="51.3">4</text>
<text x="227.1" y="49.6">3</text>
<text x="227.1" y="53.1">4</text>
<text x="89.5" y="56.6">5</text>
<text x="93" y="54.9">4</text>
<text x="93" y="58.4">5</text>
<text x="89.5" y="60.1">6</text>
<text x="93" y="61.9">6</text>
<text x="318.8" y="93.7">1</text>
<text x="322.3" y="95.4">1</text>
<text x="16.1" y="100.7">6</text>
<text x="318.8" y="97.2">2</text>
<text x="318.8" y="100.7">3</text>
<text x="322.3" y="99">2</text>
<text x="12.6" y="106">5</text>
<text x="12.6" y="102.5">6</text>
<text x="16.1" y="107.8">4</text>
<text x="16.1" y="104.2">5</text>
<text x="318.8" y="104.2">4</text>
<text x="318.8" y="107.8">5</text>
<text x="322.3" y="102.5">3</text>
<text x="322.3" y="106">4</text>
<text x="12.6" y="113.1">3</text>
<text x="12.6" y="109.5">4</text>
<text x="16.1" y="111.3">3</text>
<text x="318.8" y="111.3">6</text>
<text x="322.3" y="109.5">5</text>
<text x="322.3" y="113.1">6</text>
<text x="12.6" y="116.6">2</text>
<text x="16.1" y="118.4">1</text>
<text x="16.1" y="114.8">2</text>
<text x="12.6" y="120.1">1</text>
<text x="137.2" y="169.5">1</text>
<text x="137.2" y="173">2</text>
<text x="140.7" y="171.3">1</text>
<text x="137.2" y="176.6">3</text>
<text x="140.7" y="174.8">2</text>
<text x="140.7" y="178.3">3</text>
<text x="137.2" y="180.1">4</text>
<text x="137.2" y="183.6">5</text>
<text x="140.7" y="181.9">4</text>
<text x="140.7" y="185.4">5</text>
<text x="21.3" y="190.7">6</text>
<text x="137.2" y="187.1">6</text>
<text x="140.7" y="188.9">6</text>
<text x="176.1" y="188.9">4</text>
<text x="185.2" y="188.9">3</text>
<text x="317.1" y="187.1">1</text>
<text x="317.1" y="190.7">2</text>
<text x="320.6" y="188.9">1</text>
<text x="17.8" y="196">5</text>
<text x="17.8" y="192.4">6</text>
<text x="21.3" y="197.7">4</text>
<text x="21.3" y="194.2">5</text>
<text x="176.1" y="196">1</text>
<text x="185.2" y="196">2</text>
<text x="317.1" y="194.2">3</text>
<text x="317.1" y="197.7">4</text>
<text x="320.6" y="192.4">2</text>
<text x="320.6" y="196">3</text>
<text x="17.8" y="203">3</text>
<text x="17.8" y="199.5">4</text>
<text x="21.3" y="201.3">3</text>
<text x="317.1" y="201.3">5</text>
<text x="320.6" y="199.5">4</text>
<text x="320.6" y="203">5</text>
<text x="17.8" y="206.6">2</text>
<text x="21.3" y="208.3">1</text>
<text x="21.3" y="204.8">2</text>
<text x="317.1" y="204.8">6</text>
<text x="320.6" y="206.6">6</text>
<text x="17.8" y="210.1">1</text>
</g>
<g font-size="3.2">
<text x="87.9" y="21">3</text>
<text x="87.9" y="28">1</text>
<text x="87.9" y="24.5">2</text>
<text x="242.7" y="25.5" transform="rotate(-90 242.7 25.5)">3</text>
<text x="246.2" y="25.5" transform="rotate(-90 246.2 25.5)">2</text>
<text x="249.8" y="25.5" transform="rotate(-90 249.8 25.5)">1</text>
<text x="381" y="59.8">1</text>
<text x="381" y="63.3">2</text>
<text x="381" y="66.9">3</text>
<text x="381" y="82.7">1</text>
<text x="381" y="89.8">3</text>
<text x="381" y="86.3">2</text>
<text x="381" y="105.7">1</text>
<text x="381" y="112.7">3</text>
<text x="381" y="109.2">2</text>
<text x="381" y="128.6">1</text>
<text x="381" y="135.6">3</text>
<text x="381" y="132.1">2</text>
<text x="381" y="151.5">1</text>
<text x="381" y="155">2</text>
<text x="381" y="158.6">3</text>
</g>
<g font-size="2.8" fill="#00f">
<text x="139" y="83">D24_A10_SCL2</text>
<text x="161.7" y="83">SDA2_A11_D25</text>
<text x="139" y="86.5">D26_A12</text>
<text x="170.2" y="86.5">A13_D27</text>
<text x="139" y="90">D28</text>
<text x="139" y="93.6">D30</text>
<text x="177" y="93.6">D31</text>
<text x="177" y="90">D29</text>
<text x="139" y="97.1">D32</text>
<text x="177" y="97.1">D33</text>
<text x="139" y="107.7">D0</text>
<text x="139" y="111.2">D1</text>
<text x="139" y="114.7">D2</text>
<text x="139" y="118.3">D3</text>
<text x="171.9" y="118.3">A8_D22</text>
<text x="139" y="121.8">D4</text>
<text x="139" y="125.3">D5</text>
<text x="171.9" y="125.3">A6_D20</text>
<text x="171.9" y="121.8">A7_D21</text>
<text x="139" y="128.9">D6</text>
<text x="163.4" y="128.9">SCL0_A5_D19</text>
<text x="139" y="132.4">D7</text>
<text x="139" y="135.9">D8</text>
<text x="163.4" y="135.9">SDA1_A3_D17</text>
<text x="163.4" y="132.4">SDA0_A4_D18</text>
<text x="139" y="143">D10</text>
<text x="139" y="139.4">D9</text>
<text x="163.4" y="139.4">SCL1_A2_D16</text>
<text x="171.9" y="143">A1_D15</text>
<text x="139" y="146.5">D11</text>
<text x="171.9" y="146.5">A0_D14</text>
<text x="139" y="150">D12</text>
<text x="163.6" y="150.8" transform="rotate(-90 163.6 150.8)">Program</text>
<text x="167.1" y="150.8" transform="rotate(-90 167.1 150.8)">OnOff</text>
<text x="170.2" y="150">LED_D13</text>
</g>
<g font-size="2.8">
<text x="139" y="104.2">GND</text>
<text x="160.1" y="150.8" transform="rotate(-90 160.1 150.8)">GND</text>
</g>
<text font-size="2.8" fill="#840000" x="153" y="150.8" transform="rotate(-90 153 150.8)">VBat</text>
<text font-size="2.8" fill="#f00" x="156.5" y="150.8" transform="rotate(-90 156.5 150.8)">3.3V</text>
<text font-size="2.5" x="177.6" y="107.7">GND</text>
<text font-size="2.5" fill="#f00" x="177.6" y="104.2">Vin</text>
<g font-size="2.5" fill="#00f">
<text x="176.1" y="111.2">3.3V</text>
<text x="173.1" y="114.7">A9_D23</text>
</g>
<g font-size="2.1" fill="#a54b4b">
<text x="239" y="88">ENA/DIAGA</text>
<text x="247.5" y="84.5">INA</text>
<text x="259" y="86.2">INA</text>
<text x="259" y="89.8">ENA/DIAGA</text>
<text x="85.5" y="95.1">GND2</text>
<text x="246.2" y="91.6">PWM</text>
<text x="248.5" y="95.1">CS</text>
<text x="259" y="93.3">PWM</text>
<text x="291.7" y="95.1">OUTA1</text>
<text x="71.7" y="96.8">GND2</text>
<text x="71.9" y="100.3">VOUT</text>
<text x="85.5" y="98.6">VOUT</text>
<text x="239" y="98.6">ENB/DIAGB</text>
<text x="259" y="96.8">CS</text>
<text x="259" y="100.3">ENB/DIAGB</text>
<text x="278.1" y="100.3">OUTB</text>
<text x="278.1" y="96.8">OUTA</text>
<text x="291.7" y="98.6">OUTB1</text>
<text x="40" y="105.7">VIN1</text>
<text x="52.9" y="107.4">VIN(5,5-24V)</text>
<text x="71.7" y="103.9">GND1</text>
<text x="73.2" y="107.4">VDD</text>
<text x="85.5" y="105.7">VDD</text>
<text x="85.5" y="102.1">GND1</text>
<text x="246.7" y="105.7">VDD</text>
<text x="247.5" y="102.1">INB</text>
<text x="259" y="103.9">INB</text>
<text x="259" y="107.4">VDD</text>
<text x="269.7" y="107.4">VIN(5,5-24V)</text>
<text x="277.8" y="103.9">GND3</text>
<text x="291.7" y="102.1">GNDOUT1</text>
<text x="291.7" y="105.7">VIN1</text>
<text x="34.5" y="109.2">GNDOUT1</text>
<text x="37.9" y="112.7">OUTB1</text>
<text x="52.9" y="110.9">GND3</text>
<text x="74" y="110.9">INB</text>
<text x="85.5" y="112.7">ENB/DIAGB</text>
<text x="85.5" y="109.2">INB</text>
<text x="245.2" y="109.2">GND1</text>
<text x="245.4" y="112.7">VOUT</text>
<text x="259" y="110.9">GND1</text>
<text x="37.9" y="116.3">OUTA1</text>
<text x="52.9" y="118">OUTA</text>
<text x="52.9" y="114.5">OUTB</text>
<text x="65.5" y="114.5">ENB/DIAGB</text>
<text x="75" y="118">CS</text>
<text x="85.5" y="119.8">PWM</text>
<text x="85.5" y="116.3">CS</text>
<text x="245.2" y="116.3">GND2</text>
<text x="259" y="114.5">VOUT</text>
<text x="259" y="118">GND2</text>
<text x="65.5" y="125">ENA/DIAGA</text>
<text x="72.7" y="121.5">PWM</text>
<text x="85.5" y="123.3">ENA/DIAGA</text>
<text x="74" y="128.6">INA</text>
<text x="85.5" y="126.8">INA</text>
<text x="245.7" y="178">INA</text>
<text x="257.2" y="179.7">INA</text>
<text x="90.8" y="185">GND2</text>
<text x="237.2" y="181.5">ENA/DIAGA</text>
<text x="244.5" y="185">PWM</text>
<text x="257.2" y="183.3">ENA/DIAGA</text>
<text x="77" y="186.8">GND2</text>
<text x="77.2" y="190.3">VOUT</text>
<text x="90.8" y="188.6">VOUT</text>
<text x="246.7" y="188.6">CS</text>
<text x="257.2" y="186.8">PWM</text>
<text x="257.2" y="190.3">CS</text>
<text x="276.3" y="190.3">OUTA</text>
<text x="289.9" y="188.6">OUTA1</text>
<text x="45.3" y="195.6">VIN1</text>
<text x="58.2" y="197.4">VIN(5,5-24V)</text>
<text x="77" y="193.8">GND1</text>
<text x="78.5" y="197.4">VDD</text>
<text x="90.8" y="195.6">VDD</text>
<text x="90.8" y="192.1">GND1</text>
<text x="237.2" y="192.1">ENB/DIAGB</text>
<text x="245.7" y="195.6">INB</text>
<text x="257.2" y="193.8">ENB/DIAGB</text>
<text x="257.2" y="197.4">INB</text>
<text x="276.1" y="197.4">GND3</text>
<text x="276.3" y="193.8">OUTB</text>
<text x="289.9" y="192.1">OUTB1</text>
<text x="289.9" y="195.6">GNDOUT1</text>
<text x="39.8" y="199.2">GNDOUT1</text>
<text x="43.2" y="202.7">OUTB1</text>
<text x="58.2" y="200.9">GND3</text>
<text x="79.3" y="200.9">INB</text>
<text x="90.8" y="202.7">ENB/DIAGB</text>
<text x="90.8" y="199.2">INB</text>
<text x="243.4" y="202.7">GND1</text>
<text x="244.9" y="199.2">VDD</text>
<text x="257.2" y="200.9">VDD</text>
<text x="267.9" y="200.9">VIN(5,5-24V)</text>
<text x="289.9" y="199.2">VIN1</text>
<text x="43.2" y="206.2">OUTA1</text>
<text x="58.2" y="207.9">OUTA</text>
<text x="58.2" y="204.4">OUTB</text>
<text x="70.8" y="204.4">ENB/DIAGB</text>
<text x="80.3" y="207.9">CS</text>
<text x="90.8" y="209.7">PWM</text>
<text x="90.8" y="206.2">CS</text>
<text x="243.4" y="209.7">GND2</text>
<text x="243.6" y="206.2">VOUT</text>
<text x="257.2" y="204.4">GND1</text>
<text x="257.2" y="207.9">VOUT</text>
<text x="70.8" y="215">ENA/DIAGA</text>
<text x="78" y="211.5">PWM</text>
<text x="90.8" y="213.3">ENA/DIAGA</text>
<text x="257.2" y="211.5">GND2</text>
<text x="79.3" y="218.5">INA</text>
<text x="90.8" y="216.8">INA</text>
</g>
<g font-size="1.4" fill="#238d23">
<text x="338" y="27.3">D</text>
<text x="333.7" y="30.5">G</text>
<text x="338" y="34.7">S</text>
</g>
</svg>
